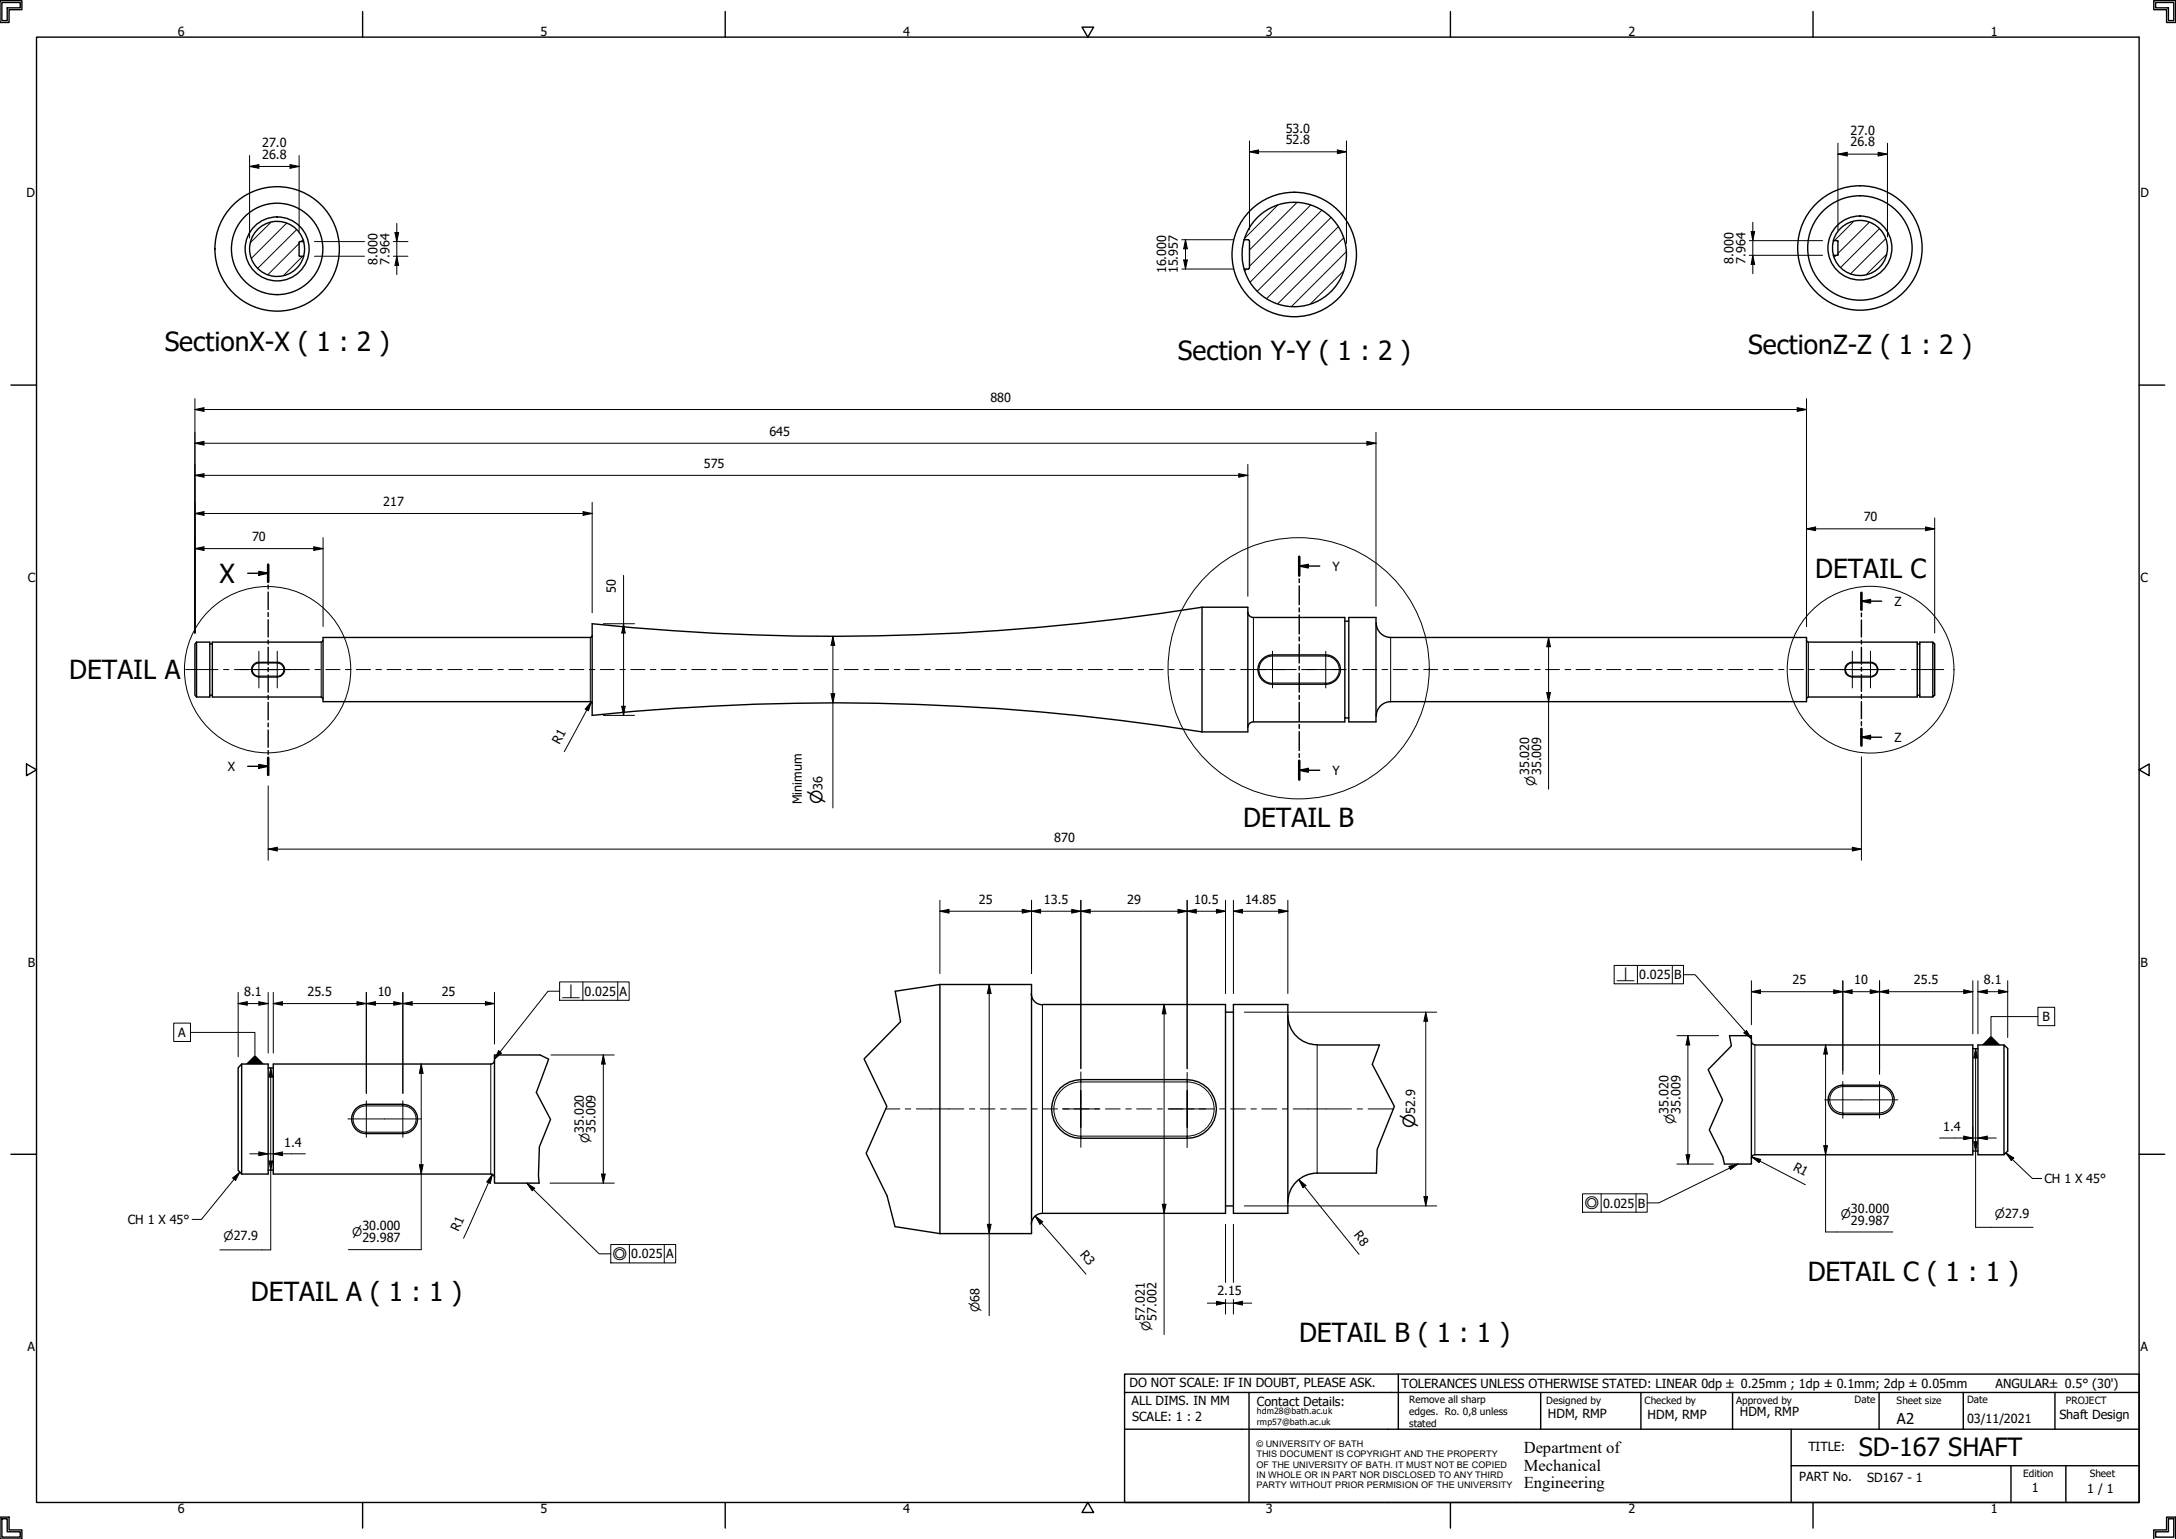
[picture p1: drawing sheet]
<svg xmlns="http://www.w3.org/2000/svg" width="594mm" height="420mm" viewBox="0 0 594 420" stroke-linecap="round" stroke-linejoin="round" font-family="sans-serif">
<!-- layer: Hatch (ISO) -->
<g fill="none" stroke="#000" stroke-width=".27">
<path d="M348.9 56l-9 9M354.1 55.3l-13 12.9M357.8 56l-16.7 16.7M360.9 57.4l-19.6 19.6M363.4 59.4l-20.1 20.1M73.9 60.7l-5.6 5.6M78.2 60.9l-9.6 9.6M81 62.7l-10.6 10.6M81.7 66.5l-8.6 8.5M82.6 70l-5.2 5.2M82.7 65.4l-.5 .6M340.4 73.4l-.5 .6"/>
<path d="M365.4 61.9l-19.6 19.6M366.8 74l-9 8.9M366.8 64.9l-17.9 18M367.5 68.7l-14.9 15M501.3 69.7l-.5 .5M506 60.5l-5.2 5.2M510.3 60.7l-8.5 8.5M513.1 62.5l-10.6 10.5M514.8 65.2l-9.6 9.6M515.1 69.4l-5.6 5.6"/>
</g>
<!-- layer: Visible Narrow (ISO) -->
<g fill="none" stroke="#000" stroke-width=".27">
<path d="M87.7 175.3v15M161.2 174v17.6M342.2 168.6v28.5M347.4 178.8v.3M347.4 179.1h14.5M347.4 179.1a3.7 3.7 0 0 0-3.7 3.7 3.7 3.7 0 0 0 3.7 3.7M361.9 179.1a3.7 3.7 0 0 1 3.7 3.7 3.7 3.7 0 0 1-3.7 3.7M361.9 178.8v.3M379.7 174v17.6M493.7 175.3v15M70.7 184.8v-.2h5v.2M70.7 180.8v.2h5"/>
<path d="M70.7 181a1.81 1.81 0 0 0-1.8 1.8 1.81 1.81 0 0 0 1.8 1.8M75.7 181a1.81 1.81 0 0 1 1.8 1.8 1.81 1.81 0 0 1-1.8 1.8M75.7 180.8v.2M347.4 186.8v-.3h14.5v.3M505.7 181a1.81 1.81 0 0 0-1.8 1.8 1.81 1.81 0 0 0 1.8 1.8M505.7 184.8v-.2h5v.2M505.7 180.8v.2M505.7 181h5M510.7 180.8v.2M510.7 181a1.81 1.81 0 0 1 1.8 1.8 1.81 1.81 0 0 1-1.8 1.8M284.6 274.2v57.1M134 290.5v30"/>
<path d="M295.1 294.7v.7h29v-.7M295.1 295.4a7.4 7.4 0 0 0-7.4 7.4 7.4 7.4 0 0 0 7.4 7.4M324.1 295.4a7.4 7.4 0 0 1 7.4 7.4 7.4 7.4 0 0 1-7.4 7.4M359.6 285.3v35M479.1 285.3v30M503.1 296.3v.4h10M503.1 296.7a3.6 3.6 0 0 0-3.5 3.5 3.6 3.6 0 0 0 3.5 3.6M513.1 296.7a3.6 3.6 0 0 1 3.6 3.5 3.6 3.6 0 0 1-3.6 3.6M513.1 296.3v.4M100 301.9a3.6 3.6 0 0 0-3.6 3.6 3.6 3.6 0 0 0 3.6 3.6M100 309.5v-.4h10v.4M100 301.5v.4"/>
<path d="M110 301.5v.4h-10M110 301.9a3.6 3.6 0 0 1 3.6 3.6 3.6 3.6 0 0 1-3.6 3.6M295.1 310.7v-.5h29v.5M503.1 304.3v-.4h10v.4"/>
</g>
<!-- layer: Visible (ISO) -->
<g fill="none" stroke="#000" stroke-width=".38">
<path d="M81.7 69.8l.2 .2M81.9 66h1l.3 2-.3 2h-1M81.9 66l-.2 .2v3.6M82.9 65.9a7.5 7.5 0 0 0-11.6-4.1 7.5 7.5 0 0 0 0 12.3 7.5 7.5 0 0 0 11.6-4.1M339.7 65.5a14.3 14.3 0 0 1 21.9-7.6 14.3 14.3 0 0 1 0 23.2 14.3 14.3 0 0 1-21.9-7.6M341.1 65.7l-.3-.3h-1.1a14.3 14.3 0 0 0 0 8h1.1l.3-.2M341.1 65.8v7.3M500.5 65.7a7.5 7.5 0 0 1 11.6-4.1 7.5 7.5 0 0 1 0 12.3 7.5 7.5 0 0 1-11.6-4.2M501.8 65.9v3.6M501.8 65.9l-.2-.2h-1a8 8 0 0 0 0 4h1l.2-.2M53.7 175.3l-.5 .5v14l.5 .5M53.7 175.3h3.6v15h-3.6"/>
<path d="M53.7 175.3v15M57.3 175.8h.7M87.7 175.3h-29.7v15h29.7M88.1 174.8l-.4 .5M161.2 174h-73v17.6h73M161.7 173.6l-.5 .4M328.2 165.8a643 643 0 0 1-166.5 4.5v25a641.1 641.1 0 0 1 166.5 4.5M328.2 165.8v34M328.2 165.8h12.5v34h-12.5M340.7 167.1a1.49 1.49 0 0 0 1.5 1.5M342.2 168.6h25v28.5h-25M367.2 169.6h1"/>
<path d="M368.2 168.6h7.5v28.5h-7.5zM375.7 170.1a4 4 0 0 0 4 3.9h113.5v17.6h-113.5a4 4 0 0 0-4 3.9M493.2 174.8l.5 .5M493.7 175.3h29.7v15h-29.7M523.4 175.8h.7M527.7 175.3l.5 .5v14l-.5 .5zM527.7 175.3h-3.6v15h3.6M57.3 189.8h.7M69.3 181.4l1-.6h5.4a2 2 0 0 1 2 2 2 2 0 0 1-2 2h-5a2.01 2.01 0 0 1-1.9-1.2 2.01 2.01 0 0 1 .5-2.2zM87.7 190.4l.4 .4M161.2 191.6l.5 .4M342.2 197.1a1.49 1.49 0 0 0-1.5 1.5"/>
<path d="M344.6 180a3.9 3.9 0 0 1 2.8-1.2h14.5a4 4 0 0 1 4.1 4 4 4 0 0 1-4.1 4h-14.5a4 4 0 0 1-3.7-2.5 4 4 0 0 1 .9-4.3zM367.2 196h1M493.7 190.4l-.5 .4M504.3 181.4l1-.6h5.4a2 2 0 0 1 2 2 2 2 0 0 1-2 2h-5a2.01 2.01 0 0 1-1.9-1.2 2.01 2.01 0 0 1 .5-2.2zM523.4 189.8h.7M256.6 268.8v68M256.6 268.8l-12.2 1.8M256.6 268.8h25v68h-25M281.6 271.3a3 3 0 0 0 3 3M284.6 274.2h50v57.1h-50M334.6 276.3h2.1M336.7 274.2h14.9v57.1h-14.9z"/>
<path d="M351.6 277.3a8 8 0 0 0 8 7.9M66 290.5l-1 1v28l1 1M66 290.5h7.2v30h-7.2M66 290.5v30M73.2 291.6h1.4M134 290.5h-59.4v30h59.4M135 289.5a.98 .98 0 0 1-1 1M147.4 288h-12.4v35h12.2M289.4 297.1a8.3 8.3 0 0 1 5.7-2.4h29a8 8 0 0 1 8 8 8 8 0 0 1-8 8h-29a8 8 0 0 1-7.4-4.9 8 8 0 0 1 1.7-8.7zM359.6 285.3h17M472.2 282.7h6v35.1h-7.4M478.2 284.2a.98 .98 0 0 0 .9 1"/>
<path d="M479.1 285.3h59.5v30h-59.5a.98 .98 0 0 0-.9 .9M500.3 297.4a4.2 4.2 0 0 1 2.8-1.1h10a4 4 0 0 1 4 4 4 4 0 0 1-4 4h-10a4 4 0 0 1-3.7-2.5 4 4 0 0 1 .9-4.4zM538.6 286.3h1.4M547.1 285.3l1 .9v28l-1 1.1zM547.1 285.3h-7.1v30h7.1M73.2 319.4h1.4M97.2 302.7a4.2 4.2 0 0 1 2.8-1.2h10a4 4 0 0 1 4 4 4 4 0 0 1-4 4h-10a4 4 0 0 1-3.7-2.5 4 4 0 0 1 .9-4.3zM538.6 314.2h1.4M134 320.5a.98 .98 0 0 1 1 1M244.3 334.9l12.3 1.9M284.6 331.3a3 3 0 0 0-3 3M334.6 329.2h2.1"/>
<path d="M359.6 320.3a8 8 0 0 0-8 7.9M359.6 320.3h16.2"/>
<circle cx="75.7" cy="68" r="8.7"/>
<circle cx="75.7" cy="68" r="12.5"/>
<circle cx="75.7" cy="68" r="17"/>
<circle cx="353.3" cy="69.5" r="17"/>
<circle cx="507.8" cy="67.7" r="17"/>
<circle cx="507.8" cy="67.7" r="14.3"/>
<circle cx="507.8" cy="67.7" r="8.7"/>
</g>
<!-- layer: Break Line (ISO) -->
<path d="M244.4 270.6l1.5 8.3-10 10.2 6.2 12.9-5.6 12.9 5.7 11.6 2.1 8.4M147.4 288l2.4 1.2-3.4 9 3.9 7.4-3 7.5-.3 7.9 .2 2M376.6 285.3l-2 5.3 6.1 11.4-4.7 11.8-.2 6.5M472.2 282.7l.5 2.8-6.4 6.5 4 8.3-3.6 8.2 3.6 7.3 .5 2" fill="none" stroke="#000" stroke-width=".38"/>
<!-- layer: Detail Boundary (ISO) -->
<g fill="none" stroke="#000" stroke-width=".27">
<circle cx="73.1" cy="182.8" r="22.7"/>
<circle cx="354.5" cy="182.4" r="35.7"/>
<circle cx="510.7" cy="182.8" r="22.8"/>
</g>
<!-- layer: Section Line (ISO) -->
<g fill="none" stroke="#000" stroke-width=".38">
<path d="M67.6 156.5h5.6M70.7 156l2.5 .5-2.5 .5zM73.2 154.2v4.7M73.2 159.7v1.1M354.7 154.5l2.5-.4v.9zM354.7 152v5.1M354.7 158v1M354.7 159.9v5.2M354.7 154.5h5.6M73.2 161.6v4.8M73.2 167.2v1.1M73.2 169.2v4.7"/>
<path d="M73.2 174.8v1M73.2 176.7v4.8M354.7 166v1M354.7 167.9v5.2M354.7 173.9v1.1M354.7 175.9v5.1M508.2 164.1l2.5-.4v.9zM508.2 161.8v4.7M508.2 167.4v1M508.2 169.3v4.6M508.2 174.8v1M508.2 176.7v4.6"/>
<path d="M508.2 164.1h5.5M73.2 182.3v1.1M73.2 184.3v4.7M73.2 189.8v1.1M73.2 191.7v4.8M73.2 197.4v1M73.2 199.3v4.7M354.7 181.9v1M354.7 183.8v5.2M354.7 189.8v1.1M354.7 191.7v5.3M354.7 197.8v1.1"/>
<path d="M354.7 199.7v5.2M508.2 182.2v1M508.2 184.1v4.7M508.2 189.6v1.1M508.2 191.6v4.6M508.2 197v1.1M508.2 199v4.6M67.6 209.2h5.6M70.7 208.7l2.5 .5-2.5 .5zM73.2 204.9v1.1M73.2 206.9v4.7M354.7 210.3l2.5-.5v1z"/>
<path d="M354.7 205.8v1M354.7 207.7v5.1M354.7 210.3h5.6M508.2 201.3l2.5-.5v1zM508.2 201.3h5.5"/>
</g>
<path d="M73.2 154.2v4.7M354.7 152v5.1M508.2 161.8v4.7M508.2 199v4.6M73.2 206.9v4.7M354.7 207.7v5.1" fill="none" stroke="#000" stroke-width=".7"/>
<g fill="#000">
<path d="M70.7 156l2.5 .5-2.5 .5z" fill-rule="evenodd"/>
<path d="M354.7 154.5l2.5-.4v.9z" fill-rule="evenodd"/>
<path d="M508.2 164.1l2.5-.4v.9z" fill-rule="evenodd"/>
<path d="M70.7 208.7l2.5 .5-2.5 .5z" fill-rule="evenodd"/>
<path d="M354.7 210.3l2.5-.5v1z" fill-rule="evenodd"/>
<path d="M508.2 201.3l2.5-.5v1z" fill-rule="evenodd"/>
</g>
<!-- layer: Border (ISO) -->
<g fill="none" stroke="#000" stroke-width=".38">
<path d="M0 .2h6v2.4h-3.5v3.5h-2.5zM.5 .7h5v1.4h-3.5v3.5h-1.5zM10 10.1h574v400.1h-574zM99 3.2v6.9M198 3.2v6.9M295.4 7.4h3.2l-1.6 2.7zM396 3.2v6.9M495 3.2v6.9M588 .2h6v5.9h-2.5v-3.5h-3.5zM588.5 .7h5v4.9h-1.5v-3.5h-3.5zM3 105.1h7M584 105.1h7"/>
<path d="M7.2 208.6l2.8 1.6-2.8 1.6zM584 210.2l2.7-1.6v3.2zM3 315.1h7M584 315.1h7M0 414.2h2.5v3.5h3.5v2.5h-6zM.5 414.6h1.5v3.6h3.5v1.5h-5zM99 410.2v7M198 410.2v7M297 410.2l1.6 2.7h-3.2zM396 410.2v7M495 410.2v7M592 414.6h1.5v5.1h-5v-1.5h3.5z"/>
<path d="M588 420.2v-2.5h3.5v-3.5h2.5v6"/>
</g>
<!-- layer: Title (ISO) -->
<g fill="none" stroke="#000" stroke-width=".38">
<path d="M381.8 375.1v15.1M307 380.2v-5.1h277v5.1M307 380.2h277v30h-277zM307 390.2h277M341 380.2v30M420.6 380.2v10M448 380.2v10M473 380.2v10M489 390.2v20M513 380.2v10M536 380.2v10M561 380.2v10"/>
<path d="M489 400.2h95M549 400.2v10M564 400.2v10"/>
</g>
<!-- layer: Centerline (ISO) -->
<g fill="none" stroke="#000" stroke-width=".27">
<path d="M50.7 182.8h8.8M61 182.8h1.5M64 182.8h3.8M69.3 182.8h1.6M72.3 182.8h3.8M77.7 182.8h1.5M80.6 182.8h3.9M86 182.8h1.5M89 182.8h3.8M94.3 182.8h1.5M97.3 182.8h3.9M102.6 182.8h1.5"/>
<path d="M105.7 182.8h3.8M110.9 182.8h1.6M114 182.8h3.8M119.3 182.8h1.5M122.3 182.8h3.8M127.6 182.8h1.5M130.6 182.8h3.8M136 182.8h1.4M138.9 182.8h3.8M144.3 182.8h1.4M147.3 182.8h3.8M152.6 182.8h1.5"/>
<path d="M155.6 182.8h3.8M160.9 182.8h1.5M163.9 182.8h3.8M169.2 182.8h1.6M172.2 182.8h3.9M177.5 182.8h1.6M180.5 182.8h3.9M185.9 182.8h1.5M188.8 182.8h3.9M194.2 182.8h1.5M197.2 182.8h3.8M202.5 182.8h1.5"/>
<path d="M205.5 182.8h3.9M210.9 182.8h1.4M213.9 182.8h3.8M219.2 182.8h1.5M222.2 182.8h3.8M227.5 182.8h1.5M230.5 182.8h3.8M235.8 182.8h1.5M238.8 182.8h3.8M244.2 182.8h1.5M247.1 182.8h3.9M252.5 182.8h1.5"/>
<path d="M255.5 182.8h3.8M260.8 182.8h1.5M263.8 182.8h3.9M269.1 182.8h1.5M272.1 182.8h3.9M277.4 182.8h1.6M280.5 182.8h3.8M285.8 182.8h1.5M288.8 182.8h3.8M294.1 182.8h1.5M297.1 182.8h3.8M302.5 182.8h1.4"/>
<path d="M305.4 182.8h3.8M310.8 182.8h1.4M313.8 182.8h3.8M319.1 182.8h1.4M322.1 182.8h3.8M327.4 182.8h1.5M330.4 182.8h3.8M335.7 182.8h1.5M338.7 182.8h3.8M344 182.8h1.6M347 182.8h3.9M352.4 182.8h1.5"/>
<path d="M355.3 182.8h3.9M360.7 182.8h1.5M363.7 182.8h3.8M369 182.8h1.5M372 182.8h3.9M377.3 182.8h1.5M380.4 182.8h3.8M385.7 182.8h1.5M388.7 182.8h3.8M394 182.8h1.5M397 182.8h3.8M402.3 182.8h1.5"/>
<path d="M405.3 182.8h3.8M410.7 182.8h1.4M413.6 182.8h3.8M419 182.8h1.5M422 182.8h3.8M427.3 182.8h1.5M430.3 182.8h3.8M435.6 182.8h1.5M438.6 182.8h3.9M443.9 182.8h1.6M446.9 182.8h3.9M452.2 182.8h1.6"/>
<path d="M455.3 182.8h3.8M460.6 182.8h1.5M463.6 182.8h3.8M468.9 182.8h1.5M471.9 182.8h3.8M477.3 182.8h1.4M480.3 182.8h3.8M485.6 182.8h1.4M488.6 182.8h3.8M493.9 182.8h1.5M496.9 182.8h3.8M502.2 182.8h1.5"/>
<path d="M505.2 182.8h3.8M510.5 182.8h1.6M513.5 182.8h3.8M518.9 182.8h1.5M521.8 182.8h8.9M241.7 302.7h4M247.1 302.7h1.6M250.2 302.7h12.9M264.7 302.7h1.4M267.7 302.7h4M273.2 302.7h1.5M276.2 302.7h4"/>
<path d="M281.7 302.7h1.5M284.7 302.7h4M290.3 302.7h1.5M293.2 302.7h4.1M298.8 302.7h1.5M301.8 302.7h4M307.3 302.7h1.6M310.3 302.7h4.1M315.9 302.7h1.5M318.9 302.7h4.1M324.4 302.7h1.5M327.4 302.7h4.1"/>
<path d="M333 302.7h1.5M336 302.7h4M341.5 302.7h1.5M344.5 302.7h4.1M350.1 302.7h1.4M353.1 302.7h15.9M370.5 302.7h1.5M373.5 302.7h6.9"/>
</g>
<!-- layer: Center Mark (ISO) -->
<g fill="none" stroke="#000" stroke-width=".27">
<path d="M70.7 177.8v10M75.7 177.8v10M347.4 177.8v10M361.9 177.8v10M505.7 177.8v10M510.7 177.8v10M65.7 182.8h10M70.7 182.8h10M342.5 182.8h9.9M356.9 182.8h10.1M500.7 182.8h10M505.7 182.8h10"/>
<path d="M295.1 292.7v10v-5M324.1 292.8v9.9v-5M503.1 295.3v10M513.1 295.3v10M95 305.5h20M100 300.5v10M110 300.5v10M290.1 302.7h10M295.1 307.8v-5.1v10.5M319.1 302.7h10M324.1 307.8v-5.1v10.6M498.2 300.3h20"/>
</g>
<!-- layer: Dimension (ISO) -->
<g fill="none" stroke="#000" stroke-width=".27">
<path d="M341.1 38.5v24.2M367.6 38.5v28M501.8 39.1v23.8M515.3 39.1v25.6M68.1 45.4h13.6M68.1 45.4l2.6-.5v1.1zM68.1 42.5v22.5M79.2 44.9l2.5 .5-2.5 .6zM81.7 42.5v20.7M341.1 41.4h26.5M341.1 41.4l2.5-.5v1.1zM365.1 40.9l2.5 .5-2.5 .6z"/>
<path d="M501.8 42.1h13.5M501.8 42.1l2.5-.5v1zM512.8 41.6l2.5 .5-2.5 .5zM85.9 66h13.6M85.9 70h13.6M107.4 66h4M107.4 70h4M107.8 63.5h1l-.5 2.5zM108.3 61v14M108.3 70l.5 2.5h-1zM322.6 73.4h14.1M322.6 65.4h14.1"/>
<path d="M323.2 71h1l-.5 2.4zM323.7 65.4v8M323.7 65.4l.5 2.5h-1zM477.6 69.7h20M477.6 65.7h20M478.1 63.2h.9l-.5 2.5zM478.5 60.7v14M478.5 69.7l.5 2.5h-.9zM53.2 111.8l2.5-.5v1zM53.2 108.8v64M53.2 111.8h440M375.7 118v47.5"/>
<path d="M490.7 111.3l2.5 .5-2.5 .5zM493.2 108.8v62.2M53.2 121l2.5-.5v1zM53.2 129.8l2.5-.5v1zM53.2 129.8h287.5M53.2 121h322.5M159.2 139.7l2.5 .5-2.5 .5zM161.7 137.1v30.2M338.2 129.3l2.5 .5-2.5 .5zM340.7 126.8v36M373.2 120.5l2.5 .5-2.5 .5zM53.2 149.8h35"/>
<path d="M53.2 149.8l2.5-.5v1zM53.2 140.2l2.5-.5v1zM53.2 140.2h108.5M85.7 149.3l2.5 .5-2.5 .5zM88.2 146.8v24.2M170.2 157.1v38.2M493.2 144.4h35M493.2 144.4l2.5-.5v1zM525.7 143.9l2.5 .5-2.5 .5zM528.2 141.4v31.4M164.7 170.3h8.5M170.2 170.3l.5 2.5h-1z"/>
<path d="M227.4 173.7v46.9M227.4 173.7l.5 2.5h-1zM422.8 174v41.4M422.8 174l.5 2.6h-1zM161.2 192.1l-7.1 13.1M161.4 191.6l-1.2 2.2M161.4 191.6l-.7 2.4-.9-.4zM164.7 195.3h8.5M169.7 192.8h1l-.5 2.5zM226.9 189.4h1l-.5 2.5zM422.3 189.1h1l-.5 2.5zM73.2 214.5v20.4"/>
<path d="M508.2 206.6v28.3M73.2 231.8h435M73.2 231.8l2.5-.5v1zM505.7 231.3l2.5 .5-2.5 .5zM256.6 248.8h78M256.6 248.8l2.5-.5v1zM256.6 245.8v20M279.1 248.3l2.5 .5-2.5 .5zM281.6 248.8l2.5-.5v1zM281.6 245.8v20M292.6 248.3l2.5 .5-2.5 .5zM295.1 248.8l2.5-.5v1z"/>
<path d="M295.1 245.8v46M321.6 248.3l5 1v-1l-5 1zM324.1 245.8v46M332.1 248.3l2.5 .5-2.5 .5zM334.6 245.8v25.5M336.7 248.8h14.9M336.7 248.8l2.5-.5v1zM336.7 245.8v25.5M349.1 248.3l2.5 .5-2.5 .5zM351.6 245.8v25.5M65 274h8.2M65 274l2.5-.5v.9z"/>
<path d="M65 270.9v17.6M70.7 273.5l2.5 .5-2.5 .4zM73.2 270.9v16.6M74.6 274h60.4M74.6 274l2.5-.5v.9zM74.6 270.9v16.6M97.5 273.5l2.5 .5-2.5 .4zM100 270.9v27.6M100 274l2.5-.5v.9zM107.5 273.5l2.5 .5-2.5 .4zM110 270.9v27.6M110 274l2.5-.5v.9z"/>
<path d="M132.5 273.5l2.5 .5-2.5 .4zM135 270.9v14.1M270.1 268.8v90.4M270.1 268.8l.5 2.5h-1zM317.8 274.2v90.1M317.8 274.2l.5 2.6h-1zM339.7 276.3h52.5M389.3 276.3v52.9M389.3 276.3l.5 2.5h-1.1zM478.2 270.7h60.4M478.2 270.7l2.4-.5v1.1zM478.2 267.8v12"/>
<path d="M500.6 270.2l2.5 .5-2.5 .6zM503.1 270.7l2.6-.5v1.1zM503.1 267.8v25.5M510.6 270.2l2.5 .5-2.5 .6zM513.1 267.8v25.5M513.1 270.7l2.5-.5v1.1zM536.1 270.2l2.5 .5-2.5 .6zM538.6 267.8v14.4M540 270.7h8.1M540 270.7l2.5-.5v1.1zM540 267.8v14.4M545.7 270.2l2.4 .5-2.4 .6z"/>
<path d="M548.1 267.8v15.5M73.9 291.6v49.6h-13.9M73.9 291.6l.5 2.4h-.9zM115 290.5v50.7h-19.9M115 290.5l.5 2.5h-1zM150.4 288h17.3M164.7 288v35M164.7 288l.5 2.5h-1zM457.8 282.7h11.4M460.8 282.7v35.1M460.8 282.7l.5 2.6h-1zM498.4 285.3v51h18.4"/>
<path d="M498.4 285.3l.5 2.5h-1zM539.4 286.3v48.8h15.7M539.4 286.3l.5 2.5h-1zM68.2 315h15.2M70.7 314.5l2.5 .5-2.5 .5zM73.5 317h.9l-.5 2.4zM74.6 315l2.5-.5v1zM114.5 318h1l-.5 2.5zM457.8 317.8h10M460.3 315.3h1l-.5 2.5zM478.2 315.8l14.7 7.6M478.2 315.8l2.5 .7-.4 .9z"/>
<path d="M497.9 312.8h1l-.5 2.5zM529.5 310.7h15.5M536.1 310.2l2.5 .5-2.5 .4zM538.6 307.6v4.2M538.9 311.7h1l-.5 2.5zM540 310.7l2.5-.5v.9zM134.4 320.6l-7.8 17.5M134.4 320.6l-.5 2.5-1-.4zM150.2 323h17.5M164.2 320.5h1l-.5 2.5zM269.6 334.2h1l-.5 2.6zM282.6 332l13.9 15.8"/>
<path d="M282.6 332l2.1 1.5-.8 .7zM317.3 328.8h1l-.5 2.5zM334.6 334.2v15.9M336.7 334.2v15.9M339.7 329.2h52.5M354.6 322.1l16.4 20.3M354.6 322.1l2 1.5-.9 .7zM388.7 326.7h1.1l-.5 2.5zM329.6 355.8h12.2M332.1 355.3l2.5 .5-2.5 .5zM334.6 354.8v4M336.7 355.8l2.5-.5v1z"/>
<path d="M336.7 354.8v4"/>
</g>
<g fill="#000">
<path d="M68.1 45.4l2.6-.5v1.1z" fill-rule="evenodd"/>
<path d="M79.2 44.9l2.5 .5-2.5 .6z" fill-rule="evenodd"/>
<path d="M341.1 41.4l2.5-.5v1.1z" fill-rule="evenodd"/>
<path d="M365.1 40.9l2.5 .5-2.5 .6z" fill-rule="evenodd"/>
<path d="M501.8 42.1l2.5-.5v1z" fill-rule="evenodd"/>
<path d="M512.8 41.6l2.5 .5-2.5 .5z" fill-rule="evenodd"/>
<path d="M107.8 63.5h1l-.5 2.5z" fill-rule="evenodd"/>
<path d="M108.3 70l.5 2.5h-1z" fill-rule="evenodd"/>
<path d="M323.2 71h1l-.5 2.4z" fill-rule="evenodd"/>
<path d="M323.7 65.4l.5 2.5h-1z" fill-rule="evenodd"/>
<path d="M478.1 63.2h.9l-.5 2.5z" fill-rule="evenodd"/>
<path d="M478.5 69.7l.5 2.5h-.9z" fill-rule="evenodd"/>
<path d="M53.2 111.8l2.5-.5v1z" fill-rule="evenodd"/>
<path d="M490.7 111.3l2.5 .5-2.5 .5z" fill-rule="evenodd"/>
<path d="M53.2 140.2l2.5-.5v1z" fill-rule="evenodd"/>
<path d="M53.2 129.8l2.5-.5v1z" fill-rule="evenodd"/>
<path d="M53.2 121l2.5-.5v1z" fill-rule="evenodd"/>
<path d="M338.2 129.3l2.5 .5-2.5 .5z" fill-rule="evenodd"/>
<path d="M373.2 120.5l2.5 .5-2.5 .5z" fill-rule="evenodd"/>
<path d="M53.2 149.8l2.5-.5v1z" fill-rule="evenodd"/>
<path d="M85.7 149.3l2.5 .5-2.5 .5z" fill-rule="evenodd"/>
<path d="M159.2 139.7l2.5 .5-2.5 .5z" fill-rule="evenodd"/>
<path d="M493.2 144.4l2.5-.5v1z" fill-rule="evenodd"/>
<path d="M525.7 143.9l2.5 .5-2.5 .5z" fill-rule="evenodd"/>
<path d="M170.2 170.3l.5 2.5h-1z" fill-rule="evenodd"/>
<path d="M227.4 173.7l.5 2.5h-1z" fill-rule="evenodd"/>
<path d="M422.8 174l.5 2.6h-1z" fill-rule="evenodd"/>
<path d="M161.4 191.6l-.7 2.4-.9-.4z" fill-rule="evenodd"/>
<path d="M169.7 192.8h1l-.5 2.5z" fill-rule="evenodd"/>
<path d="M226.9 189.4h1l-.5 2.5z" fill-rule="evenodd"/>
<path d="M422.3 189.1h1l-.5 2.5z" fill-rule="evenodd"/>
<path d="M73.2 231.8l2.5-.5v1z" fill-rule="evenodd"/>
<path d="M505.7 231.3l2.5 .5-2.5 .5z" fill-rule="evenodd"/>
<path d="M256.6 248.8l2.5-.5v1z" fill-rule="evenodd"/>
<path d="M279.1 248.3l2.5 .5-2.5 .5z" fill-rule="evenodd"/>
<path d="M281.6 248.8l2.5-.5v1z" fill-rule="evenodd"/>
<path d="M292.6 248.3l2.5 .5-2.5 .5z" fill-rule="evenodd"/>
<path d="M295.1 248.8l2.5-.5v1z" fill-rule="evenodd"/>
<path d="M321.6 248.3l2.5 .5-2.5 .5z" fill-rule="evenodd"/>
<path d="M324.1 248.8l2.5-.5v1z" fill-rule="evenodd"/>
<path d="M332.1 248.3l2.5 .5-2.5 .5z" fill-rule="evenodd"/>
<path d="M336.7 248.8l2.5-.5v1z" fill-rule="evenodd"/>
<path d="M349.1 248.3l2.5 .5-2.5 .5z" fill-rule="evenodd"/>
<path d="M65 274l2.5-.5v.9z" fill-rule="evenodd"/>
<path d="M70.7 273.5l2.5 .5-2.5 .4z" fill-rule="evenodd"/>
<path d="M74.6 274l2.5-.5v.9z" fill-rule="evenodd"/>
<path d="M97.5 273.5l2.5 .5-2.5 .4z" fill-rule="evenodd"/>
<path d="M100 274l2.5-.5v.9z" fill-rule="evenodd"/>
<path d="M107.5 273.5l2.5 .5-2.5 .4z" fill-rule="evenodd"/>
<path d="M110 274l2.5-.5v.9z" fill-rule="evenodd"/>
<path d="M132.5 273.5l2.5 .5-2.5 .4z" fill-rule="evenodd"/>
<path d="M270.1 268.8l.5 2.5h-1z" fill-rule="evenodd"/>
<path d="M317.8 274.2l.5 2.6h-1z" fill-rule="evenodd"/>
<path d="M389.3 276.3l.5 2.5h-1.1z" fill-rule="evenodd"/>
<path d="M478.2 270.7l2.4-.5v1.1z" fill-rule="evenodd"/>
<path d="M500.6 270.2l2.5 .5-2.5 .6z" fill-rule="evenodd"/>
<path d="M503.1 270.7l2.6-.5v1.1z" fill-rule="evenodd"/>
<path d="M510.6 270.2l2.5 .5-2.5 .6z" fill-rule="evenodd"/>
<path d="M513.1 270.7l2.5-.5v1.1z" fill-rule="evenodd"/>
<path d="M536.1 270.2l2.5 .5-2.5 .6z" fill-rule="evenodd"/>
<path d="M540 270.7l2.5-.5v1.1z" fill-rule="evenodd"/>
<path d="M545.7 270.2l2.4 .5-2.4 .6z" fill-rule="evenodd"/>
<path d="M73.9 291.6l.5 2.4h-.9z" fill-rule="evenodd"/>
<path d="M115 290.5l.5 2.5h-1z" fill-rule="evenodd"/>
<path d="M164.7 288l.5 2.5h-1z" fill-rule="evenodd"/>
<path d="M460.8 282.7l.5 2.6h-1z" fill-rule="evenodd"/>
<path d="M498.4 285.3l.5 2.5h-1z" fill-rule="evenodd"/>
<path d="M539.4 286.3l.5 2.5h-1z" fill-rule="evenodd"/>
<path d="M70.7 314.5l2.5 .5-2.5 .5z" fill-rule="evenodd"/>
<path d="M73.5 317h.9l-.5 2.4z" fill-rule="evenodd"/>
<path d="M74.6 315l2.5-.5v1z" fill-rule="evenodd"/>
<path d="M114.5 318h1l-.5 2.5z" fill-rule="evenodd"/>
<path d="M460.3 315.3h1l-.5 2.5z" fill-rule="evenodd"/>
<path d="M478.2 315.8l2.5 .7-.4 .9z" fill-rule="evenodd"/>
<path d="M497.9 312.8h1l-.5 2.5z" fill-rule="evenodd"/>
<path d="M536.1 310.2l2.5 .5-2.5 .4z" fill-rule="evenodd"/>
<path d="M538.9 311.7h1l-.5 2.5z" fill-rule="evenodd"/>
<path d="M540 310.7l2.5-.5v.9z" fill-rule="evenodd"/>
<path d="M134.4 320.6l-.5 2.5-1-.4z" fill-rule="evenodd"/>
<path d="M164.2 320.5h1l-.5 2.5z" fill-rule="evenodd"/>
<path d="M269.6 334.2h1l-.5 2.6z" fill-rule="evenodd"/>
<path d="M282.6 332l2.1 1.5-.8 .7z" fill-rule="evenodd"/>
<path d="M317.3 328.8h1l-.5 2.5z" fill-rule="evenodd"/>
<path d="M354.6 322.1l2 1.5-.9 .7z" fill-rule="evenodd"/>
<path d="M388.7 326.7h1.1l-.5 2.5z" fill-rule="evenodd"/>
<path d="M332.1 355.3l2.5 .5-2.5 .5z" fill-rule="evenodd"/>
<path d="M336.7 355.8l2.5-.5v1z" fill-rule="evenodd"/>
</g>
<!-- layer: Symbol (ISO) -->
<g fill="none" stroke="#000" stroke-width=".27">
<path d="M47.4 279.3h4.6v5h-4.6zM152.8 270.6h-3.2l-14.6 18.6M152.8 268.1h19v5h-19zM159.1 268.1v5M168.7 268.1v5M440.7 263.6h18.9v5h-18.9zM447 263.6v5M456.6 263.6v5M459.6 266.1h3.2l15.4 17.5M556.4 277.5h-12.8v5.2M556.4 275h4.6v5h-4.6zM52 281.9h17.6v6.1"/>
<path d="M136.1 286.9l.8 .6-1.9 1.7zM476.1 282l.7-.7 1.4 2.3zM472 318.4l2.5-.6-2.1 1.5zM474.5 317.8l-21.6 10.6h-3.2M547.6 314.7l2.2 1.4-.7 .7zM547.6 314.7l7.3 7h2.5M63.5 321.6l2-1.6-1.2 2.2zM65.5 320l-10.5 12.9h-2.5M143.8 323l2.2 1.4-.7 .7zM143.8 323l19.8 19.3h3.2M166.8 339.8h17.7v5h-17.7zM171.8 339.8v5"/>
<path d="M181.4 339.8v5M432.1 325.9h17.6v5h-17.6zM437.1 325.9v5M446.7 325.9v5"/>
</g>
<g fill="#000">
<path d="M67.1 290.5l2.5-2.5 2.5 2.5z" fill-rule="evenodd"/>
<path d="M136.1 286.9l.8 .6-1.9 1.7z" fill-rule="evenodd"/>
<path d="M476.1 282l.7-.7 1.4 2.3z" fill-rule="evenodd"/>
<path d="M543.6 282.7l2.5 2.6h-5z" fill-rule="evenodd"/>
<path d="M472 318.4l2.5-.6-2.1 1.5z" fill-rule="evenodd"/>
<path d="M547.6 314.7l2.2 1.4-.7 .7z" fill-rule="evenodd"/>
<path d="M63.5 321.6l2-1.6-1.2 2.2z" fill-rule="evenodd"/>
<path d="M143.8 323l2.2 1.4-.7 .7z" fill-rule="evenodd"/>
</g>
<g font-size="7.2">
<text x="45" y="95.7">SectionX-X ( 1 : 2 )</text>
<text x="321.6" y="98.4">Section Y-Y ( 1 : 2 )</text>
<text x="477.3" y="96.7">SectionZ-Z ( 1 : 2 )</text>
<text x="59.9" y="159.1">X</text>
<text x="495.6" y="157.7">DETAIL C</text>
<text x="18.9" y="185.5">DETAIL A</text>
<text x="339.4" y="225.7">DETAIL B</text>
<text x="493.5" y="349.7">DETAIL C ( 1 : 1 )</text>
<text x="68.5" y="355.2">DETAIL A ( 1 : 1 )</text>
<text x="354.6" y="366.4">DETAIL B ( 1 : 1 )</text>
</g>
<text font-size="6.9" x="507.5" y="397.4">SD-167 SHAFT</text>
<g font-size="4.6">
<text x="224.5" y="219.6" transform="rotate(-90 224.5 219.6)">⌀</text>
<text x="386.4" y="308.1" transform="rotate(-90 386.4 308.1)">⌀</text>
</g>
<g font-size="4.5">
<text x="416" y="396.8">Department of</text>
<text x="416" y="401.6">Mechanical</text>
<text x="416" y="406.3">Engineering</text>
</g>
<text font-size="4.1" x="517.9" y="388.7">A2</text>
<g font-size="3.4">
<text x="48.6" y="9.8">6</text>
<text x="147.6" y="9.8">5</text>
<text x="246.6" y="9.8">4</text>
<text x="345.6" y="9.8">3</text>
<text x="444.6" y="9.8">2</text>
<text x="543.6" y="9.8">1</text>
<text x="71.6" y="40.2">27.0</text>
<text x="351" y="36.2">53.0</text>
<text x="351" y="39.4">52.8</text>
<text x="505.2" y="36.7">27.0</text>
<text x="505.2" y="40">26.8</text>
<text x="71.6" y="43.4">26.8</text>
<text x="7.2" y="53.9">D</text>
<text x="584.4" y="53.9">D</text>
<text x="473.3" y="72" transform="rotate(-90 473.3 72)">8.000</text>
<text x="476.5" y="72" transform="rotate(-90 476.5 72)">7.964</text>
<text x="103.1" y="72.2" transform="rotate(-90 103.1 72.2)">8.000</text>
<text x="106.3" y="72.2" transform="rotate(-90 106.3 72.2)">7.964</text>
<text x="318.4" y="74.7" transform="rotate(-90 318.4 74.7)">16.000</text>
<text x="321.6" y="74.7" transform="rotate(-90 321.6 74.7)">15.957</text>
<text x="270.4" y="109.8">880</text>
<text x="210.1" y="119">645</text>
<text x="192.2" y="127.7">575</text>
<text x="104.6" y="138.2">217</text>
<text x="508.8" y="142.3">70</text>
<text x="68.8" y="147.7">70</text>
<text x="363.8" y="155.8">Y</text>
<text x="7.6" y="158.9">C</text>
<text x="168.1" y="161.8" transform="rotate(-90 168.1 161.8)">50</text>
<text x="584.4" y="158.9">C</text>
<text x="517.2" y="165.4">Z</text>
<text x="152.8" y="203.4" transform="rotate(-62 152.8 203.4)">R1</text>
<text x="517.2" y="202.5">Z</text>
<text x="62.2" y="210.4">X</text>
<text x="224.5" y="215.7" transform="rotate(-90 224.5 215.7)">36</text>
<text x="363.8" y="211.5">Y</text>
<text x="417.5" y="211.6" transform="rotate(-90 417.5 211.6)">35.020</text>
<text x="420.8" y="211.6" transform="rotate(-90 420.8 211.6)">35.009</text>
<text x="218.9" y="219.6" transform="rotate(-90 218.9 219.6)">Minimum</text>
<text x="287.8" y="229.8">870</text>
<text x="267.2" y="246.7">25</text>
<text x="285" y="246.7">13.5</text>
<text x="307.7" y="246.7">29</text>
<text x="326" y="246.7">10.5</text>
<text x="339.9" y="246.7">14.85</text>
<text x="7.6" y="263.9">B</text>
<text x="584.4" y="263.9">B</text>
<text x="447.5" y="267.3">0.025</text>
<text x="457.1" y="267.3">B</text>
<text x="489.4" y="268.6">25</text>
<text x="506.2" y="268.6">10</text>
<text x="522.5" y="268.6">25.5</text>
<text x="541.7" y="268.6">8.1</text>
<text x="66.7" y="271.9">8.1</text>
<text x="83.9" y="271.9">25.5</text>
<text x="103.1" y="271.9">10</text>
<text x="120.6" y="271.9">25</text>
<text x="159.6" y="271.8">0.025</text>
<text x="169.2" y="271.8">A</text>
<text x="557.7" y="278.8">B</text>
<text x="48.6" y="283.1">A</text>
<text x="386.4" y="304.1" transform="rotate(-90 386.4 304.1)">52.9</text>
<text x="455.5" y="304.1" transform="rotate(-90 455.5 304.1)">35.020</text>
<text x="458.8" y="304.1" transform="rotate(-90 458.8 304.1)">35.009</text>
<text x="159.4" y="309.3" transform="rotate(-90 159.4 309.3)">35.020</text>
<text x="162.6" y="309.3" transform="rotate(-90 162.6 309.3)">35.009</text>
<text x="530.5" y="308.7">1.4</text>
<text x="77.6" y="313">1.4</text>
<text x="489.4" y="319.4" transform="rotate(28 489.4 319.4)">R1</text>
<text x="558.2" y="322.9">CH 1 X 45°</text>
<text x="437.6" y="329.7">0.025</text>
<text x="447.2" y="329.7">B</text>
<text x="34.9" y="334.1">CH 1 X 45°</text>
<text x="98.9" y="335.8">30.000</text>
<text x="505.3" y="331.1">30.000</text>
<text x="505.3" y="334.3">29.987</text>
<text x="98.9" y="339.1">29.987</text>
<text x="125.2" y="336.3" transform="rotate(-66 125.2 336.3)">R1</text>
<text x="369.5" y="337.2" transform="rotate(51 369.5 337.2)">R8</text>
<text x="172.3" y="343.5">0.025</text>
<text x="181.9" y="343.5">A</text>
<text x="294.7" y="342.7" transform="rotate(49 294.7 342.7)">R3</text>
<text x="332.4" y="353.7">2.15</text>
<text x="312.5" y="360.6" transform="rotate(-90 312.5 360.6)">57.021</text>
<text x="315.8" y="360.6" transform="rotate(-90 315.8 360.6)">57.002</text>
<text x="7.5" y="368.9">A</text>
<text x="584.4" y="368.9">A</text>
<text x="308.4" y="378.7">DO NOT SCALE: IF IN DOUBT, PLEASE ASK.</text>
<text x="308.9" y="383.7">ALL DIMS. IN MM</text>
<text x="343.2" y="383.8">Contact Details:</text>
<text x="382.7" y="379">TOLERANCES UNLESS OTHERWISE STATED: LINEAR 0dp ± 0.25mm ; 1dp ± 0.1mm; 2dp ± 0.05mm</text>
<text x="544.8" y="378.9">ANGULAR± 0.5° (30')</text>
<text x="309.1" y="387.9">SCALE: 1 : 2</text>
<text x="422.6" y="387.1">HDM, RMP</text>
<text x="449.8" y="387.5">HDM, RMP</text>
<text x="475" y="386.7">HDM, RMP</text>
<text x="537" y="388.6">03/11/2021</text>
<text x="562.2" y="387.3">Shaft Design</text>
<text x="493.7" y="396.2">TITLE:</text>
<text x="491.2" y="404.3">PART No.</text>
<text x="509.8" y="404.5">SD167 - 1</text>
<text x="554.7" y="407.3">1</text>
<text x="569.8" y="407.7">1 / 1</text>
<text x="48.6" y="413.1">6</text>
<text x="147.6" y="413">5</text>
<text x="246.6" y="413">4</text>
<text x="345.6" y="413.1">3</text>
<text x="444.6" y="413.1">2</text>
<text x="543.6" y="413">1</text>
</g>
<g font-size="3.2">
<text x="419.1" y="214.5" transform="rotate(-90 419.1 214.5)">⌀</text>
<text x="441.2" y="267.9">⟂</text>
<text x="153.3" y="272.5">⟂</text>
<text x="457.1" y="306.9" transform="rotate(-90 457.1 306.9)">⌀</text>
<text x="161" y="312.1" transform="rotate(-90 161 312.1)">⌀</text>
<text x="432.6" y="330.2">◎</text>
<text x="502.5" y="332.6">⌀</text>
<text x="544.6" y="332.4">⌀27.9</text>
<text x="61" y="338.6">⌀27.9</text>
<text x="96.1" y="337.4">⌀</text>
<text x="167.3" y="344.1">◎</text>
<text x="267.4" y="358.2" transform="rotate(-90 267.4 358.2)">⌀68</text>
<text x="314.1" y="363.4" transform="rotate(-90 314.1 363.4)">⌀</text>
</g>
<g font-size="2.7">
<text x="384.7" y="382.9">Remove all sharp</text>
<text x="422.1" y="383.3">Designed by</text>
<text x="449" y="383.3">Checked by</text>
<text x="474" y="383.3">Approved by</text>
<text x="506.3" y="383.1">Date</text>
<text x="517.8" y="383.3">Sheet size</text>
<text x="537" y="383.1">Date</text>
<text x="564" y="383.2">PROJECT</text>
<text x="384.7" y="386.2">edges. Ro. 0,8 unless</text>
<text x="384.7" y="389.5">stated</text>
<text x="552.4" y="403.3">Edition</text>
<text x="570.5" y="403.3">Sheet</text>
</g>
<g font-size="2.5">
<text x="343" y="395">© UNIVERSITY OF BATH</text>
<text x="343" y="397.8">THIS DOCUMENT IS COPYRIGHT AND THE PROPERTY</text>
<text x="343" y="400.7">OF THE UNIVERSITY OF BATH. IT MUST NOT BE COPIED</text>
<text x="343" y="403.5">IN WHOLE OR IN PART NOR DISCLOSED TO ANY THIRD</text>
<text x="343" y="406.3">PARTY WITHOUT PRIOR PERMISION OF THE UNIVERSITY</text>
</g>
<g font-size="2.3">
<text x="343.2" y="386.1">hdm28@bath.ac.uk</text>
<text x="343.2" y="388.9">rmp57@bath.ac.uk</text>
</g>
</svg>
